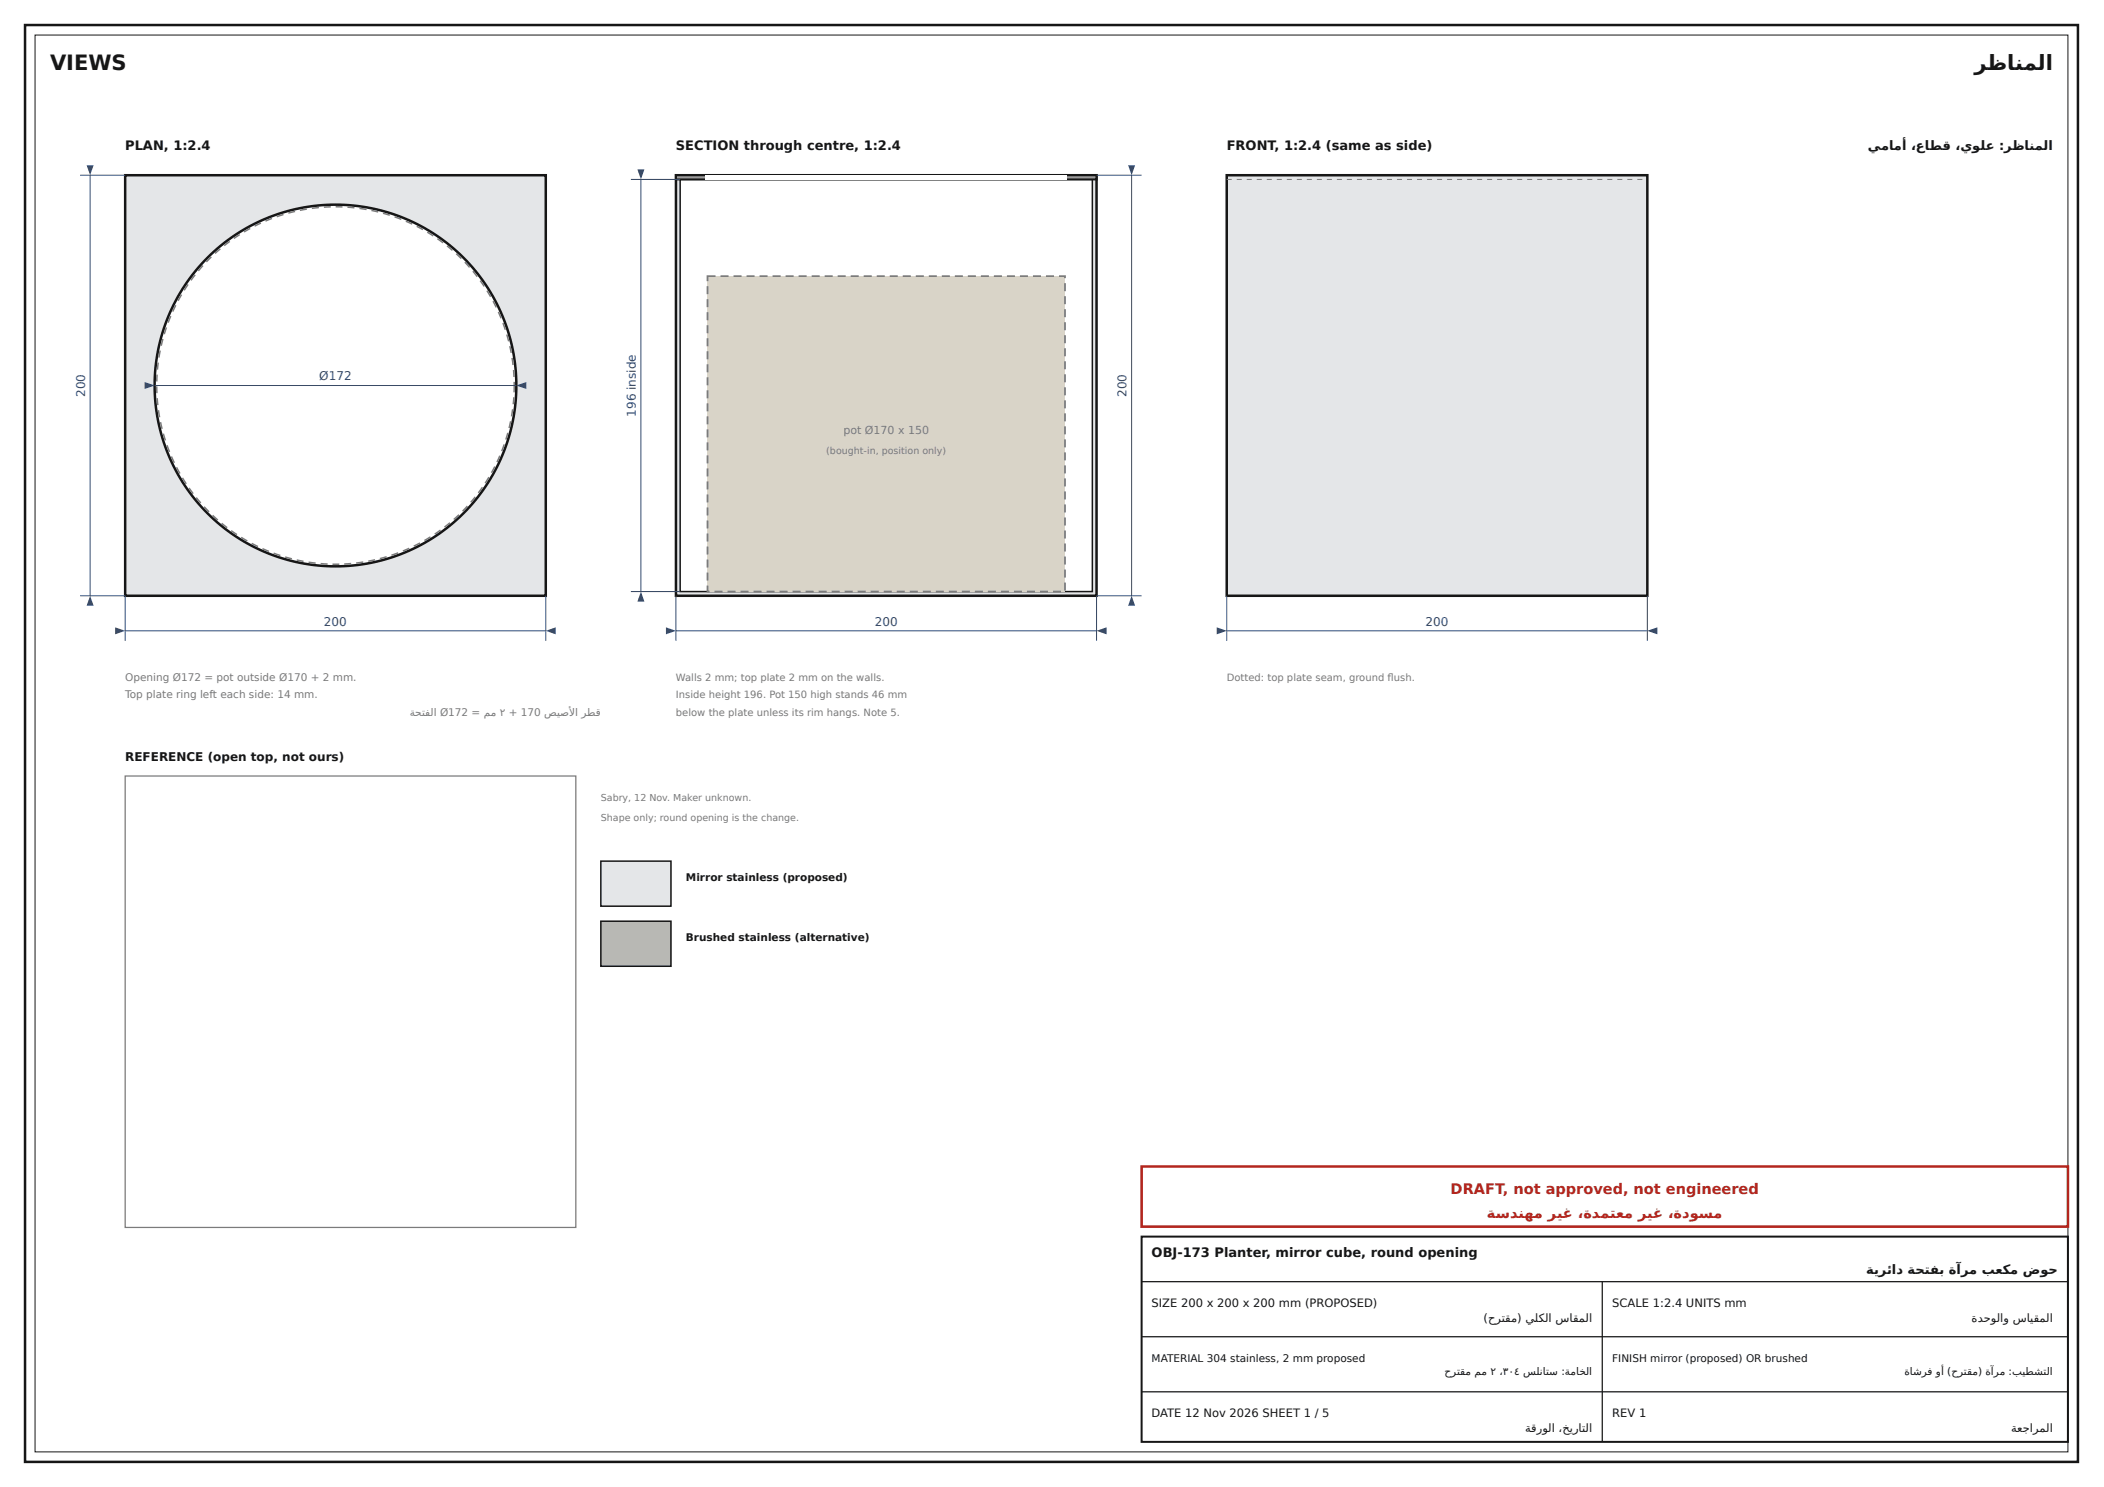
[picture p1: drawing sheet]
<svg xmlns="http://www.w3.org/2000/svg" width="420mm" height="297mm" viewBox="0 0 420 297" stroke-linecap="round" stroke-linejoin="round" font-family="sans-serif">
<path d="M5 5h410v287h-410z" fill="none" stroke="#161616" stroke-width=".5"/>
<path d="M7 7h406v283h-406z" fill="none" stroke="#161616" stroke-width=".2"/>
<path d="M228 247h185v41h-185z" fill="#fff"/>
<path d="M228 247h185v41h-185z" fill="none" stroke="#161616" stroke-width=".4"/>
<path d="M228 256h185M320 256v32M228 267h185M228 278h185" fill="none" stroke="#161616" stroke-width=".25"/>
<path d="M228 233h185v12h-185z" fill="#fff"/>
<path d="M228 233h185v12h-185z" fill="none" stroke="#b3261e" stroke-width=".5"/>
<path d="M25 35h84v84h-84z" fill="#e4e6e8"/>
<path d="M25 35h84v84h-84z" fill="none" stroke="#161616" stroke-width=".5"/>
<circle cx="67" cy="77" r="36.1" fill="#fff"/>
<circle cx="67" cy="77" r="36.1" fill="none" stroke="#161616" stroke-width=".5"/>
<path d="M102.5 79.3l.3 .1-.1 1.4-.3-.1zM102.2 81.7l.3 .1-.2 1.4-.3-.1zM101.8 84.1l.3 .1-.3 1.3h-.3zM101.3 86.4l.3 .1-.4 1.4-.3-.1zM100.6 88.7l.2 .1-.5 1.4-.2-.1zM99.7 91l.3 .1-.6 1.3-.3-.2zM98.7 93.1l.3 .2-.7 1.2-.3-.1zM97.5 95.2l.3 .2-.8 1.2-.2-.2zM96.2 97.2l.3 .2-.9 1.2-.2-.2zM94.8 99.2l.2 .1-.9 1.1-.2-.2zM93.2 101l.3 .2-1 1-.2-.2zM90.5 103.6l1.1-.9 .2 .2-1.1 1zM88.7 105.2l1.1-.9 .2 .2-1.1 .9zM86.7 106.6l1.2-.8 .2 .2-1.2 .8zM84.7 107.8l1.2-.7 .2 .3-1.3 .7zM82.6 109l1.2-.7 .2 .3-1.3 .6zM80.4 109.9l1.3-.5 .1 .3-1.3 .5zM78.1 110.8l1.4-.5 .1 .3-1.4 .4zM75.8 111.4l1.4-.3 .1 .3-1.4 .3zM73.5 111.9l1.4-.2v.3l-1.3 .2zM71.1 112.3l1.4-.2 .1 .3-1.4 .2zM68.7 112.5l1.4-.1v.3l-1.3 .1zM66.4 112.5h1.4v.3h-1.4zM64.1 112.4l1.3 .1v.3l-1.4-.1zM61.7 112.1l1.4 .2-.1 .3-1.4-.2zM59.3 111.7l1.3 .3v.3l-1.4-.3zM57 111.1l1.3 .4v.3l-1.4-.4zM54.7 110.4l1.3 .4-.1 .3-1.3-.5zM52.5 109.5l1.3 .5-.2 .3-1.2-.6zM50.3 108.4l1.3 .6-.1 .3-1.3-.6zM48.2 107.2l1.3 .7-.2 .3-1.2-.7zM46.3 105.9l1.1 .8-.2 .2-1.1-.8zM44.4 104.4l1.1 .9-.2 .2-1.1-.9zM42.6 102.8l1 1-.2 .2-1-1zM40.7 101.3l.2-.2 .9 1-.2 .2zM39.1 99.5l.2-.2 .9 1.1-.2 .2zM37.6 97.6l.3-.2 .8 1.1-.2 .2zM36.3 95.5l.3-.1 .7 1.2-.2 .1zM35.1 93.4l.3-.1 .7 1.2-.3 .2zM34.1 91.2l.3-.1 .5 1.3-.2 .1zM33.2 89l.3-.1 .5 1.3-.3 .1zM32.5 86.7l.3-.1 .4 1.3-.3 .1zM31.9 84.3h.3l.3 1.3-.3 .1zM31.5 81.9h.3l.2 1.4-.3 .1zM31.2 79.5h.3l.2 1.4h-.3zM31.2 77.2h.3v1.3h-.3zM31.2 74.8h.3v1.4h-.3zM31.4 72.4h.3l-.1 1.4h-.3zM31.8 70l.3 .1-.2 1.3h-.3zM32.4 67.7h.3l-.4 1.4-.3-.1zM33.1 65.4h.3l-.5 1.4-.2-.1zM34 63.1l.2 .1-.5 1.3-.3-.1zM35 60.9l.2 .1-.6 1.3-.2-.1zM36.1 58.8l.3 .1-.7 1.3-.3-.2zM37.4 56.7l.3 .2-.8 1.2-.2-.2zM38.9 54.8l.2 .2-.8 1.1-.3-.2zM40.4 52.9l.2 .2-.9 1.1-.2-.2zM41.6 51.7l.5-.5 .2 .2-1 1-.2-.2zM42.8 50.5l1.1-.9 .2 .2-1.1 .9zM44.7 48.9l1.1-.8 .2 .2-1.1 .9zM46.6 47.5l1.2-.8 .2 .3-1.2 .8zM48.7 46.2l1.2-.7 .1 .3-1.2 .7zM50.8 45l1.2-.6 .2 .3-1.3 .6zM53 44l1.3-.5 .1 .3-1.3 .5zM55.2 43.1l1.4-.4 .1 .3-1.4 .4zM57.5 42.4l1.4-.3 .1 .3-1.4 .3zM59.9 41.9l1.4-.3v.3l-1.4 .3zM62.3 41.5l1.4-.2v.3l-1.4 .2zM64.7 41.2h1.4v.3h-1.4zM67 41.2h1.4v.3h-1.4zM69.4 41.2l1.4 .2v.3l-1.4-.2zM71.8 41.5l1.4 .2v.3l-1.4-.2zM74.2 41.9l1.4 .3-.1 .3-1.3-.3zM76.5 42.4l1.4 .4-.1 .3-1.3-.4zM78.9 43.2l1.3 .5-.1 .2-1.3-.5zM81.1 44l1.3 .6-.1 .3-1.3-.6zM83.3 45.1l1.2 .6-.1 .3-1.2-.7zM85.4 46.2l1.2 .8-.1 .2-1.2-.7zM87.4 47.6l1.2 .8-.2 .2-1.1-.8zM89.4 49l1.1 .9-.2 .2-1.1-.9zM91.2 50.6l1 .9-.2 .3-1-1zM92.7 52.5l.2-.2 1 1-.2 .2zM94.3 54.3l.3-.2 .8 1.1-.2 .2zM95.8 56.1l.2-.1 .8 1.1-.2 .2zM97.1 58.1l.3-.1 .7 1.2-.2 .1zM98.3 60.2l.3-.1 .6 1.2-.2 .2zM99.4 62.4l.3-.2 .5 1.3-.3 .1zM100.3 64.6l.3-.1 .5 1.3-.3 .1zM101.1 66.9l.3-.1 .3 1.3-.3 .1zM101.7 69.2l.3-.1 .2 1.4h-.2zM102.1 71.5h.3l.2 1.4h-.3zM102.4 73.9h.3l.1 1.4h-.3zM102.5 76.3h.3v2.1h-.3z" fill="#7a7a7a"/>
<path d="M25 126h84" fill="none" stroke="#2a4a7a" stroke-width=".2"/>
<g fill="#2a4a7a">
<path d="M23 125.3l2 .7-2 .7z"/>
<path d="M109 126l2-.7v1.4z"/>
</g>
<path d="M18 35v84M25 119v9M109 119v9" fill="none" stroke="#2a4a7a" stroke-width=".2"/>
<g fill="#2a4a7a">
<path d="M17.3 33h1.4l-.7 2z"/>
<path d="M18 119l.7 2h-1.4z"/>
</g>
<path d="M16 35h9M30.9 77h72.2M16 119h9" fill="none" stroke="#2a4a7a" stroke-width=".2"/>
<g fill="#2a4a7a">
<path d="M28.9 76.3l2 .7-2 .7z"/>
<path d="M103.1 77l2-.7v1.4z"/>
</g>
<path d="M135 35h84v84h-84z" fill="#e4e6e8"/>
<path d="M135 35h84v84h-84z" fill="none" stroke="#161616" stroke-width=".5"/>
<path d="M135.8 35.8h82.4v82.4h-82.4z" fill="#fff"/>
<path d="M135.8 35.8h82.4v82.4h-82.4z" fill="none" stroke="#161616" stroke-width=".3"/>
<path d="M135 35h84v.8h-84z" fill="#9a9a96"/>
<path d="M135 35h84v.8h-84z" fill="none" stroke="#161616" stroke-width=".4"/>
<path d="M140.9 35h72.2v.9h-72.2z" fill="#fff"/>
<path d="M141.3 55.2h71.4v63h-71.4z" fill="#d9d4c8"/>
<path d="M143.9 55h1.6v.3h-1.6zM146.5 55h1.6v.3h-1.6zM149.1 55h1.6v.3h-1.6zM151.7 55h1.6v.3h-1.6zM154.3 55h1.6v.3h-1.6zM156.9 55h1.6v.3h-1.6zM159.5 55h1.6v.3h-1.6zM162.1 55h1.6v.3h-1.6zM164.7 55h1.6v.3h-1.6zM167.3 55h1.6v.3h-1.6zM169.9 55h1.6v.3h-1.6zM172.5 55h1.6v.3h-1.6zM175.1 55h1.6v.3h-1.6zM177.7 55h1.6v.3h-1.6zM180.3 55h1.6v.3h-1.6zM182.9 55h1.6v.3h-1.6zM185.5 55h1.6v.3h-1.6zM188.1 55h1.6v.3h-1.6zM190.7 55h1.6v.3h-1.6zM193.3 55h1.6v.3h-1.6zM195.9 55h1.6v.3h-1.6zM198.5 55h1.6v.3h-1.6zM201.1 55h1.6v.3h-1.6zM203.7 55h1.6v.3h-1.6zM206.3 55h1.6v.3h-1.6zM208.9 55h1.6v.3h-1.6zM211.5 55h1.4v.6h-.4v-.4h.2v.1h-1.2zM212.5 56.6h.4v1.6h-.4zM212.5 59.2h.4v1.6h-.4zM212.5 61.8h.4v1.6h-.4zM212.5 64.4h.4v1.6h-.4zM212.5 67h.4v1.6h-.4zM212.5 69.6h.4v1.6h-.4zM212.5 72.2h.4v1.6h-.4zM212.5 74.8h.4v1.6h-.4zM212.5 77.4h.4v1.6h-.4zM212.5 80h.4v1.6h-.4zM212.5 82.6h.4v1.6h-.4zM212.5 85.2h.4v1.6h-.4zM212.5 87.8h.4v1.6h-.4zM212.5 90.4h.4v1.6h-.4zM212.5 93h.4v1.6h-.4zM212.5 95.6h.4v1.6h-.4zM212.5 98.2h.4v1.6h-.4zM212.5 100.8h.4v1.6h-.4zM212.5 103.4h.4v1.6h-.4zM212.5 106h.4v1.6h-.4zM212.5 108.6h.4v1.6h-.4zM212.5 111.2h.4v1.6h-.4zM212.5 113.8h.4v1.6h-.4zM212.5 116.4h.4v1.6h-.4zM210.3 118h1.6v.3h-1.6zM207.7 118h1.6v.3h-1.6zM205.1 118h1.6v.3h-1.6zM202.5 118h1.6v.3h-1.6zM199.9 118h1.6v.3h-1.6zM197.3 118h1.6v.3h-1.6zM194.7 118h1.6v.3h-1.6zM192.1 118h1.6v.3h-1.6zM189.5 118h1.6v.3h-1.6zM186.9 118h1.6v.3h-1.6zM184.3 118h1.6v.3h-1.6zM181.7 118h1.6v.3h-1.6zM179.1 118h1.6v.3h-1.6zM176.5 118h1.6v.3h-1.6zM173.9 118h1.6v.3h-1.6zM171.3 118h1.6v.3h-1.6zM168.7 118h1.6v.3h-1.6zM166.1 118h1.6v.3h-1.6zM163.5 118h1.6v.3h-1.6zM160.9 118h1.6v.3h-1.6zM158.3 118h1.6v.3h-1.6zM155.7 118h1.6v.3h-1.6zM153.1 118h1.6v.3h-1.6zM150.5 118h1.6v.3h-1.6zM147.9 118h1.6v.3h-1.6zM145.3 118h1.6v.3h-1.6zM142.7 118h1.6v.3h-1.6zM141.1 117h.4v1.2h-.2v-.2h.4v.3h-.6zM141.1 114.4h.4v1.6h-.4zM141.1 111.8h.4v1.6h-.4zM141.1 109.2h.4v1.6h-.4zM141.1 106.6h.4v1.6h-.4zM141.1 104h.4v1.6h-.4zM141.1 101.4h.4v1.6h-.4zM141.1 98.8h.4v1.6h-.4zM141.1 96.2h.4v1.6h-.4zM141.1 93.6h.4v1.6h-.4zM141.1 91h.4v1.6h-.4zM141.1 88.4h.4v1.6h-.4zM141.1 85.8h.4v1.6h-.4zM141.1 83.2h.4v1.6h-.4zM141.1 80.6h.4v1.6h-.4zM141.1 78h.4v1.6h-.4zM141.1 75.4h.4v1.6h-.4zM141.1 72.8h.4v1.6h-.4zM141.1 70.2h.4v1.6h-.4zM141.1 67.6h.4v1.6h-.4zM141.1 65h.4v1.6h-.4zM141.1 62.4h.4v1.6h-.4zM141.1 59.8h.4v1.6h-.4zM141.1 57.2h.4v1.6h-.4zM141.1 55h1.8v.3h-1.6v-.1h.2v1h-.4z" fill="#7a7a7a"/>
<path d="M226 35v84" fill="none" stroke="#2a4a7a" stroke-width=".2"/>
<g fill="#2a4a7a">
<path d="M225.3 33h1.4l-.7 2z"/>
<path d="M226 119l.7 2h-1.4z"/>
</g>
<path d="M219 35h9M219 119h9M135 126h84" fill="none" stroke="#2a4a7a" stroke-width=".2"/>
<g fill="#2a4a7a">
<path d="M133 125.3l2 .7-2 .7z"/>
<path d="M219 126l2-.7v1.4z"/>
</g>
<path d="M128 35.8v82.4M135 119v9M219 119v9" fill="none" stroke="#2a4a7a" stroke-width=".2"/>
<g fill="#2a4a7a">
<path d="M127.3 33.8h1.4l-.7 2z"/>
<path d="M128 118.2l.7 2h-1.4z"/>
</g>
<path d="M126 35.8h9.8M126 118.2h9.8" fill="none" stroke="#2a4a7a" stroke-width=".2"/>
<path d="M245 35h84v84h-84z" fill="#e4e6e8"/>
<path d="M245 35h84v84h-84z" fill="none" stroke="#161616" stroke-width=".5"/>
<path d="M245 126h84" fill="none" stroke="#2a4a7a" stroke-width=".2"/>
<g fill="#2a4a7a">
<path d="M243 125.3l2 .7-2 .7z"/>
<path d="M329 126l2-.7v1.4z"/>
</g>
<path d="M245 119v9M329 119v9" fill="none" stroke="#2a4a7a" stroke-width=".2"/>
<path d="M245 35.7h1v.2h-1zM247 35.7h1v.2h-1zM249 35.7h1v.2h-1zM251 35.7h1v.2h-1zM253 35.7h1v.2h-1zM255 35.7h1v.2h-1zM257 35.7h1v.2h-1zM259 35.7h1v.2h-1zM261 35.7h1v.2h-1zM263 35.7h1v.2h-1zM265 35.7h1v.2h-1zM267 35.7h1v.2h-1zM269 35.7h1v.2h-1zM271 35.7h1v.2h-1zM273 35.7h1v.2h-1zM275 35.7h1v.2h-1zM277 35.7h1v.2h-1zM279 35.7h1v.2h-1zM281 35.7h1v.2h-1zM283 35.7h1v.2h-1zM285 35.7h1v.2h-1zM287 35.7h1v.2h-1zM289 35.7h1v.2h-1zM291 35.7h1v.2h-1zM293 35.7h1v.2h-1zM295 35.7h1v.2h-1zM297 35.7h1v.2h-1zM299 35.7h1v.2h-1zM301 35.7h1v.2h-1zM303 35.7h1v.2h-1zM305 35.7h1v.2h-1zM307 35.7h1v.2h-1zM309 35.7h1v.2h-1zM311 35.7h1v.2h-1zM313 35.7h1v.2h-1zM315 35.7h1v.2h-1zM317 35.7h1v.2h-1zM319 35.7h1v.2h-1zM321 35.7h1v.2h-1zM323 35.7h1v.2h-1zM325 35.7h1v.2h-1zM327 35.7h1v.2h-1z" fill="#7a7a7a"/>
<path d="M25 155h90v90.2h-90z" fill="none" stroke="#7a7a7a" stroke-width=".25"/>
<path d="M120 172h14v9h-14z" fill="#e4e6e8"/>
<path d="M120 172h14v9h-14z" fill="none" stroke="#161616" stroke-width=".3"/>
<path d="M120 184h14v9h-14z" fill="#b8b8b4"/>
<path d="M120 184h14v9h-14z" fill="none" stroke="#161616" stroke-width=".3"/>
<g font-size="4.2" fill="#161616">
<text x="10" y="14">VIEWS</text>
<text x="394.3" y="14">رظانملا</text>
</g>
<g font-size="2.9" fill="#b3261e">
<text x="289.7" y="238.4">DRAFT, not approved, not engineered</text>
<text x="297" y="243.2">ةسدنهم ريغ ،ةدمتعم ريغ ،ةدوسم</text>
</g>
<g font-size="2.6" fill="#161616">
<text x="25" y="30">PLAN, 1:2.4</text>
<text x="135" y="30">SECTION through centre, 1:2.4</text>
<text x="245" y="30">FRONT, 1:2.4 (same as side)</text>
<text x="373" y="30">يمامأ ،عاطق ،يولع :رظانملا</text>
<text x="230" y="251">OBJ-173 Planter, mirror cube, round opening</text>
<text x="372.7" y="254.4">ةيرئاد ةحتفب ةآرم بعكم ضوح</text>
</g>
<g font-size="2.4" fill="#2a4a7a">
<text x="63.8" y="76">Ø172</text>
<text x="17" y="79.3" transform="rotate(-90 17 79.3)">200</text>
<text x="127" y="83.2" transform="rotate(-90 127 83.2)">196 inside</text>
<text x="225" y="79.3" transform="rotate(-90 225 79.3)">200</text>
<text x="64.7" y="125">200</text>
<text x="174.7" y="125">200</text>
<text x="284.7" y="125">200</text>
</g>
<text font-size="2.4" fill="#161616" x="25" y="152">REFERENCE (open top, not ours)</text>
<g font-size="2.3" fill="#161616">
<text x="230" y="261">SIZE 200 x 200 x 200 mm (PROPOSED)</text>
<text x="296.3" y="264">(حرتقم) يلكلا ساقملا</text>
<text x="322" y="261">SCALE 1:2.4 UNITS mm</text>
<text x="393.8" y="264">ةدحولاو سايقملا</text>
<text x="230" y="283">DATE 12 Nov 2026 SHEET 1 / 5</text>
<text x="304.6" y="286">ةقرولا ،خيراتلا</text>
<text x="322" y="283">REV 1</text>
<text x="401.7" y="286">ةعجارملا</text>
</g>
<text font-size="2.2" fill="#7a7a7a" x="168.4" y="86.7">pot Ø170 x 150</text>
<g font-size="2.1" fill="#7a7a7a">
<text x="25" y="136">Opening Ø172 = pot outside Ø170 + 2 mm.</text>
<text x="25" y="139.5">Top plate ring left each side: 14 mm.</text>
<text x="81.8" y="143">ةحتفلا Ø172 = مم ٢ + 170 صيصأل ا رطق</text>
</g>
<g font-size="2.1" fill="#161616">
<text x="137" y="176">Mirror stainless (proposed)</text>
<text x="137" y="188">Brushed stainless (alternative)</text>
<text x="230" y="272">MATERIAL 304 stainless, 2 mm proposed</text>
<text x="288.5" y="274.7">حرتقم مم ٢ ،٣٠٤ سلناتس :ةماخلا</text>
<text x="322" y="272">FINISH mirror (proposed) OR brushed</text>
<text x="380.3" y="274.7">ةاشرف وأ (حرتقم) ةآرم :بيطشتلا</text>
</g>
<g font-size="2" fill="#7a7a7a">
<text x="135" y="136">Walls 2 mm; top plate 2 mm on the walls.</text>
<text x="245" y="136">Dotted: top plate seam, ground fl ush.</text>
<text x="135" y="139.5">Inside height 196. Pot 150 high stands 46 mm</text>
<text x="135" y="143">below the plate unless its rim hangs. Note 5.</text>
</g>
<g font-size="1.9" fill="#7a7a7a">
<text x="165" y="90.7">(bought-in, position only)</text>
<text x="120" y="160">Sabry, 12 Nov. Maker unknown.</text>
<text x="120" y="164">Shape only; round opening is the change.</text>
</g>
</svg>
